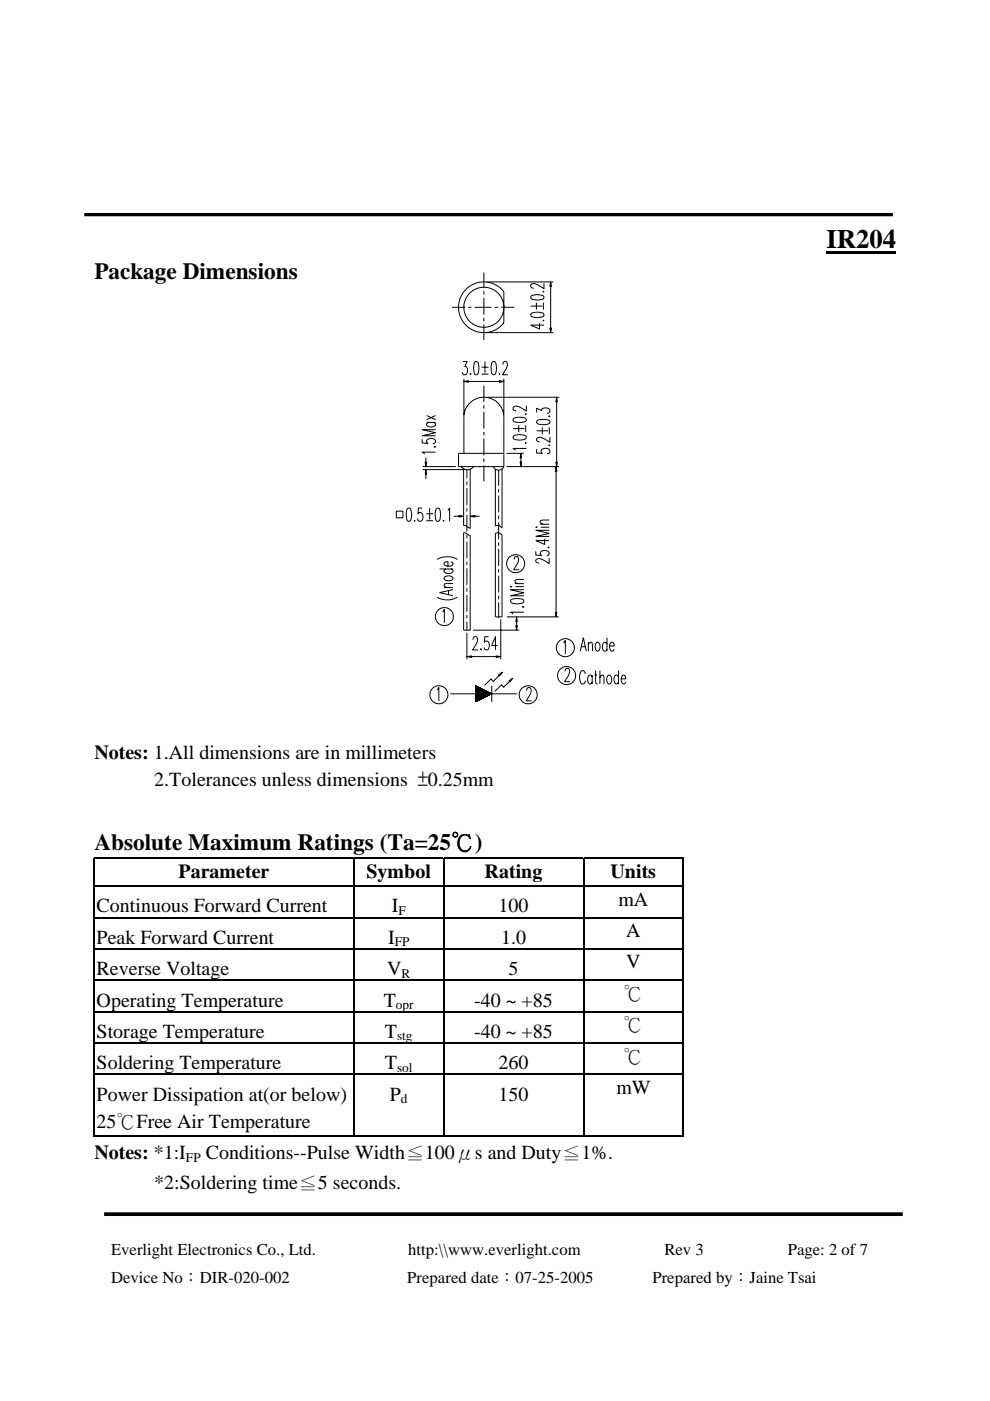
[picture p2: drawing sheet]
<svg xmlns="http://www.w3.org/2000/svg" width="210mm" height="297mm" viewBox="0 0 210 297" stroke-linecap="round" stroke-linejoin="round" font-family="sans-serif">
<path d="M22.1 257.4h169.3" fill="none" stroke="#000" stroke-width=".78" stroke-linecap="butt"/>
<g fill="#000">
<path d="M175.2 53.2h14.8v.6h-14.8zM19.9 181.9h.2v.3h-.2zM19.9 187.8h.2v.3h-.2zM19.9 194.4h.2v.3h-.2zM74.9 181.9h.3v.3h-.3zM74.9 187.8h.3v.3h-.3zM74.9 194.4h.3v.3h-.3zM94 181.9h.2v.3h-.2zM94 187.8h.2v.3h-.2zM94 194.4h.2v.3h-.2zM123.6 181.9h.2v.3h-.2zM123.6 187.8h.2v.3h-.2z"/>
<path d="M123.6 194.4h.2v.3h-.2zM144.8 181.9h.2v.3h-.2zM144.8 181.9h.2v.2h-.2zM144.8 187.8h.2v.3h-.2zM144.8 194.4h.2v.3h-.2zM19.9 201.1h.2v.3h-.2zM19.9 207.7h.2v.3h-.2zM19.9 214.4h.2v.3h-.2zM74.9 201.1h.3v.3h-.3zM74.9 207.7h.3v.3h-.3zM74.9 214.4h.3v.3h-.3zM94 201.1h.2v.3h-.2z"/>
<path d="M94 207.7h.2v.3h-.2zM94 214.4h.2v.3h-.2zM123.6 201.1h.2v.3h-.2zM123.6 207.7h.2v.3h-.2zM123.6 214.4h.2v.3h-.2zM144.8 201.1h.2v.3h-.2zM144.8 207.7h.2v.3h-.2zM144.8 214.4h.2v.3h-.2zM19.9 221h.2v.3h-.2zM19.9 227.7h.2v.2h-.2zM74.9 221h.3v.3h-.3zM74.9 227.7h.3v.2h-.3z"/>
<path d="M94 221h.2v.3h-.2zM94 227.7h.2v.2h-.2zM123.6 221h.2v.3h-.2zM123.6 227.7h.2v.2h-.2zM144.8 221h.2v.3h-.2zM144.8 227.7h.2v.2h-.2zM144.8 240.7h.2v.2h-.2z"/>
</g>
<g fill="none" stroke="#000" stroke-width=".25">
<path d="M19.9 182h55M20 182.2v5.6M20 188.1v6.3M20 194.7v6.4M20.1 187.9h54.8M20.1 194.6h54.8M75 182.2v5.6M75 188.1v6.3M75 194.7v6.4M75.2 182h18.8M75.2 187.9h18.8M75.2 194.6h18.8"/>
<path d="M94.1 182.2v5.6M94.1 188.1v6.3M94.1 194.7v6.4M94.2 182h29.4M94.2 187.9h29.4M94.2 194.6h29.4M123.7 182.2v5.6M123.7 188.1v6.3M123.7 194.7v6.4M123.8 182h21M123.8 187.9h21M123.8 194.6h21"/>
<path d="M144.9 182.2v5.6M144.9 188.1v6.3M144.9 194.7v6.4M20 201.4v6.3M20 208v6.4M20 214.7v6.3M20.1 201.2h54.8M20.1 207.9h54.8M20.1 214.5h54.8M75 201.4v6.3M75 208v6.4M75 214.7v6.3"/>
<path d="M75.2 201.2h18.8M75.2 207.9h18.8M75.2 214.5h18.8M94.1 201.4v6.3M94.1 208v6.4M94.1 214.7v6.3M94.2 201.2h29.4M94.2 207.9h29.4M94.2 214.5h29.4M123.7 201.4v6.3M123.7 208v6.4M123.7 214.7v6.3"/>
<path d="M123.8 201.2h21M123.8 207.9h21M123.8 214.5h21M144.9 201.4v6.3M144.9 208v6.4M144.9 214.7v6.3M20 221.3v6.4M20 227.9v13M20.1 221.1h54.8M20.1 227.8h54.8M75 221.3v6.4M75 227.9v13"/>
<path d="M75.2 221.1h18.8M75.2 227.8h18.8M94.1 221.3v6.4M94.1 227.9v13M94.2 221.1h29.4M94.2 227.8h29.4M123.7 221.3v6.4M123.7 227.9v13M123.8 221.1h21M123.8 227.8h21M144.9 221.3v6.4M144.9 227.9v13"/>
<path d="M19.9 240.8h55M75.2 240.8h18.8M94.2 240.8h29.4M123.8 240.8h21"/>
</g>
<path d="M17.9 45.5h171.4" fill="none" stroke="#000" stroke-width=".7" stroke-linecap="butt"/>
<path d="M81.4 56.5h52.1v94.6h-52.1z" fill="#fff"/>
<g fill="none" stroke="#000" stroke-width=".21">
<path d="M102.6 57.8v3.2M103.2 59.8h14.1M116.8 59.8l.1 .9h-.3zM95.8 65.2h2.8M98.1 76.6h.9l-.4 1.1h.2a1.14 1.14 0 0 1-.2 1.8 .5 .5 0 0 1-.6-.6M98.5 61.6a5.4 5.4 0 0 1 8.3 .2v6.7a5.4 5.4 0 0 1-7.6 .8 5.4 5.4 0 0 1-.7-7.7zM99.3 65.2h.6M99.8 79.2v.3zM100.6 76.8l.4-.2a1.55 1.55 0 0 1 .5 1.7l-.2 1-.4 .2a1.55 1.55 0 0 1-.5-1.6zM100.6 65.2h3.6M102.1 77.9h1.5M102.1 79.3h1.5"/>
<path d="M102.6 61.7v.8M102.6 63.2v3.5M102.6 67.4v.7M102.6 68.8v3.3M102.8 76.6v2.5M103.2 70.5h14.1M104.4 76.8l.4-.2a1.55 1.55 0 0 1 .5 1.7l-.3 1-.4 .2a1.55 1.55 0 0 1-.5-1.6zM104.9 65.2h.7M105.9 79.2v.3zM106.3 65.2h2.8M106.6 77.3l.1-.4 .3-.3 .4 .2 .2 .4a3.8 3.8 0 0 1-1 2.3h1.1M106.8 65.2a4.2 4.2 0 0 0-4-4.3 4.2 4.2 0 0 0-4.4 3.9v.7a4.2 4.2 0 0 0 3.8 3.9h.8a4.3 4.3 0 0 0 3.8-4.2"/>
<path d="M112.5 64.9h2.5M112.6 66.4a3.3 3.3 0 0 1 2.6 0l.1 .4a1.6 1.6 0 0 1-1.6 .5l-1.1-.2-.1-.3zM112.6 62.7l1.1-.2a1.6 1.6 0 0 1 1.6 .5v.1a1.6 1.6 0 0 1-1.6 .5l-1.1-.2-.1-.3zM113.7 64.2v1.4M114.4 68.5v1.2l-1.9-.8h2.9M115.1 68h.2zM115.1 61.8h.2zM115.2 64.2v1.4M115.4 60l-.1 1.2a3.7 3.7 0 0 0-2.2-1.1 .53 .53 0 0 0-.6 .7l.3 .2 .4 .1M116.6 69.5h.3l-.1 1zM116.8 60.7v8.8M89.5 93.1v.8l1.2 .1-.3-.5a1.14 1.14 0 0 1 2 0 .55 .55 0 0 1-.6 .6"/>
<path d="M89.7 99.6h8.7M89.7 98.9h6.9M90.1 98h.4l-.2 .9zM90.3 99.6l.2 .9h-.4zM90.3 97v1M90.4 88.1l2 .9M90.5 89.6h1.9M90.9 89.6l-.5 .3v.2l.9 .4a.85 .85 0 0 0 1.1-.6l-.5-.3M92.1 94.7h.3zM92.4 95.9h-2.9l.5 .4M92.4 91.1h-2.9l2.9 .6-2.9 .7h2.9M92.4 88.1l-2 .9"/>
<path d="M97.2 98.9h9.7M97.8 99l.5 .4a1.62 1.62 0 0 0 2.1-.4M98.3 99.3v12.1l.5 .1 .9 .5v-12.6M98.4 96.1v-7.6a4.2 4.2 0 0 1 4.2-4.3 4.2 4.2 0 0 1 4.2 4.3v10.4a1.23 1.23 0 0 1-1.1 .8 1.23 1.23 0 0 1-1.1-.8M98.4 80.9l.9-.2v.3zM98.4 80.3v7.6M99 99.6v1.8M99.3 80.9h6.6M102.6 81.8v3.4M102.6 85.9v.7M102.6 87.3v3.6M102.6 91.6v.7"/>
<path d="M102.6 93v3.5M102.6 97.2v.8M102.6 98.7v3.4M103.2 84.2h15.4M105.7 99.7v3.3M105.9 80.7l.9 .2-.9 .1zM106.4 99.4v12.5l-.8-.5-.6 .1v-12.1M106.8 96.1h-9.6v2.8M106.8 80.3v7.6M107.4 98.9h11.2M107.4 96.1h3.6M108.8 90.9h2.4"/>
<path d="M108.9 92.4a3.3 3.3 0 0 1 2.6 0l.1 .4a1.55 1.55 0 0 1-1.6 .5l-1.1-.3-.1-.2zM108.9 88.7l1.1-.2a1.55 1.55 0 0 1 1.6 .4v.2a1.55 1.55 0 0 1-1.6 .5l-1.1-.3-.1-.2zM110 90.1v1.5M110.3 98h.3l-.2 .9zM110.4 96.1l.2 1h-.3zM110.4 97.1v.9M111.3 94h.3zM111.3 87.8h.3zM111.5 90.1v1.5M111.6 95.1h-2.8l.5 .4M111.6 86v1.1a3.7 3.7 0 0 0-2.3-1 .53 .53 0 0 0-.5 .6l.2 .3 .4 .1M113.8 95.2v.8l1.2 .1a.53 .53 0 0 1-.1-.8l.6-.2a.84 .84 0 0 1 1.1 .7l-.5 .4"/>
<path d="M113.8 89.6a1.6 1.6 0 0 0 1.6 .4l1.1-.2 .1-.4a1.56 1.56 0 0 0-1.6-.5l-1.1 .3-.1 .4M113.8 87.5v-.9l1.1 .5 .1-.4 .5-.2a.84 .84 0 0 1 1.1 .7l-.5 .4M113.8 91.3h2.4M115 90.6v1.5M116.3 94.4h.3zM116.3 88.3h.3zM116.5 90.6v1.5M116.6 92.6v1.2a3.7 3.7 0 0 0-2.3-1.1 .5 .5 0 0 0-.5 .3 .5 .5 0 0 0 .1 .5l.5 .2M117.9 98h.3l-.2 .9zM117.9 98.9l.2 1h-.3zM117.9 99.9v29.9M118 84.2l.2 1h-.3z"/>
<path d="M118 85.2v12.8M84 108.4h1.4v1.4h-1.4zM86.4 107.8l.4-.1a1.92 1.92 0 0 1 .4 2.3l-.2 .4-.4 .1a1.55 1.55 0 0 1-.5-1.6zM87.9 110.3v.2zM89.5 107.7h-.8l-.1 1.2a.51 .51 0 0 1 .8-.1 1.21 1.21 0 0 1-.2 1.7 .5 .5 0 0 1-.6-.5M90.3 100.5v1M90.4 108.9h1.4M90.4 110.4h1.4M91.1 107.7v2.4M92.5 107.8l.4-.1a1.5 1.5 0 0 1 .5 1.6l-.2 1.1-.4 .1a1.55 1.55 0 0 1-.5-1.6zM92.7 118.6a4.3 4.3 0 0 1 4.3 0M94 110.3v.2z"/>
<path d="M94.9 108.2l.4-.5v2.8M95.7 119.1l.4 .3v.3a1.31 1.31 0 0 1-2 0 .61 .61 0 0 1 .9-.6v1M96.3 109.5h1M97.3 109.3l1 .2-1 .1zM98.3 112.9l.4 .1 1 .5v20.1h-1.4zM99 102.1v.7M99 103.5v3.5M99 107.7v.7M99 109.2v3.5M99 113.4v.7M99 114.8v3.5M99 119.1v.7"/>
<path d="M99.7 109.5l1-.2v.3zM100.7 109.5h1M105.7 103.7v.7M105.7 105.1v3.5M105.7 109.3v.7M105.7 110.7v3.6M105.7 115v.7M105.7 116.4v3.6M109 118.6l.3-.6 .5 .1 .2 .4a3.3 3.3 0 0 1-1.1 2.3h1.2M111.2 119.5a1.9 1.9 0 0 0-1.6-1.9h-.5a1.92 1.92 0 0 0-1.7 2.1 1.92 1.92 0 0 0 2 1.7 1.92 1.92 0 0 0 1.9-1.9M113.6 116.9v.8l1.2 .1a.51 .51 0 0 1-.1-.8 1.24 1.24 0 0 1 1.7 .2 .53 .53 0 0 1-.5 .7M113.6 111.8h.3z"/>
<path d="M114.6 111.1h1.8M114.7 111.8h1.7M115.5 114.2v1.2l-1.9-.8h2.8M116.2 116.1h.2zM116.4 118.3v1.2a3.8 3.8 0 0 0-2.2-1.1 .53 .53 0 0 0-.6 .7l.3 .2 .4 .1M116.4 110.3h-1.7l-.1 .4 .5 .4M116.4 112.4h-2.8l2.8 .7-2.8 .6h2.8M92.7 126.6a4.3 4.3 0 0 0 4.3 0M93.2 120.6h2.9M93.8 129.7l.4-.5v2.8M94.1 122.7a1.32 1.32 0 0 0 2 0v-.2a1.31 1.31 0 0 0-2 0l.1 .2M94.1 124.6h2"/>
<path d="M94.6 120.6l-.5 .3v.3a1.32 1.32 0 0 0 2 0v-.3l-.4-.3M95.1 125.2v.8M96.1 123.7l-1.8 .1-.2 .4 .6 .4M96.1 125l-2.9 .6 2.9 .7M96.1 130.7a1.91 1.91 0 0 0-1.8-1.9 1.91 1.91 0 0 0-2 1.8 1.91 1.91 0 0 0 1.7 2h.5a1.94 1.94 0 0 0 1.6-1.9M99 120.5v3.5M99 124.7v.7M99 126.1v3.6M99 130.4v.7M99 131.8v1.8M99 139.2l1-.1v.3zM99 134.2v5.6"/>
<path d="M100 139.2h5.2M100.3 133.6h9.8M100.3 135.6v-.1a.53 .53 0 0 1 .6-.5l.4 .5a3.6 3.6 0 0 1-1.1 2.3h1.1M102 137.5v.3zM103.6 135h-.8l-.1 1.2a.52 .52 0 0 1 .5-.3 .52 .52 0 0 1 .5 .4l.1 .4a.83 .83 0 0 1-.8 1.1l-.2-.1-.2-.4M105.2 139.1l1 .1-1 .2zM105.5 136.9h-1.3l.9-1.9v2.8M105.7 120.6v.7M105.7 122.1v3.5M105.7 126.3v.7M105.7 127.7v3.3M106.2 131.3v8.5"/>
<path d="M106.4 130.8v-17.4l-.5-.4-.5-.1-.4 .2v17.7h1.5M107.5 130.8h11M108.2 124.4h.3zM108.4 127.1l1.1-.2a1.55 1.55 0 0 1 1.6 .5v.1a1.92 1.92 0 0 1-2.3 .4l-.4-.1-.2-.3zM109.2 123.7h1.9M109.3 124.4h1.8M109.4 132.6h.3l-.2 1zM109.5 130.8l.2 1h-.3zM109.5 131.8v.8M110.8 128.7h.3zM111.1 129.8h-2.9l.6 .4M111.1 125h-2.9l2.9 .7-2.9 .6h2.9"/>
<path d="M111.1 122.9h-1.8l-.1 .4 .5 .4M117.8 129.8h.3l-.2 1zM119.5 136.3l.4-.5v2.8M121.8 137.3a1.91 1.91 0 0 0-2.8-1.6 1.91 1.91 0 0 0-.2 3.3 1.91 1.91 0 0 0 3-1.3v-.4M123 138l.7-2.8 .6 2.8M123.3 137.1h.8M124.7 136.7l.4-.5 .4 .1 .1 1.7M124.7 136.2v1.9M126.6 136.2h.2a1.29 1.29 0 0 1 0 1.8h-.2a1.29 1.29 0 0 1 0-1.8zM128.7 136.6l-.3-.4h-.3a1.29 1.29 0 0 0 0 1.8h.3l.3-.4M128.7 135.2v2.9M129.2 137h1v-.3a.51 .51 0 0 0-.6-.5 1.29 1.29 0 0 0 0 1.8h.3l.3-.4"/>
<path d="M92.6 146.3l.4-.5 .1 2.8M95.5 147.1h5.4M100.9 148.2l1.8-1.9-1.8 1.8 .4 .5M100.9 147.8l1.6-1.6-1.6 1.7M100.9 147l1.1-1.1 1.5 1.6M100.9 146.6l.8-.8zM100.9 146.6l.8-.8 1.7 1.7M100.9 146.4l.6-.7-.6 .7 1.6 1.6 1.2-1.2 .4 .4 .1-.1M100.9 145.5l.1-.1 2.2 2.3M100.9 145.5l2.2 2.2M100.9 145.4v3.4M100.9 145.4l3.4 1.7"/>
<path d="M100.9 146.6l1.4 1.5 1.3-1.3M100.9 145.4l2.2 2.3M100.9 145.5l2.1 2.2M100.9 145.6l2.1 2.1M100.9 145.7l2 2.1 .9-.9M100.9 146l1.8 1.9 1.1-1M100.9 146l1.8 1.9-1.8-1.8M100.9 146.5l1.5 1.5M100.9 146.6l1.4 1.5M100.9 147l1.2 1.2M100.9 147l1.1 1.2M100.9 147.1l1.1 1.1"/>
<path d="M100.9 147.4l.9 .9M100.9 147.5l.8 .9M100.9 147.8l.7 .6M100.9 147.8l.6 .7M100.9 148.2l.4 .4M100.9 148.4l.2 .3M100.9 148.5l.1 .2M101 145.5l-.1 .1M101.1 145.5l-.2 .2M101.1 145.5l2.1 2.1M101.1 145.5l-.2 .3 2 2M101.2 145.5l-.3 .3 2 2"/>
<path d="M101.2 145.6l-.3 .3 1.9 1.9M101.3 145.6l-.4 .4M101.3 145.6l2 2M101.3 145.6l-.4 .5M101.4 145.7l-.5 .5 1.7 1.7-1.7-1.7M101.4 145.7l-.5 .5 1.7 1.8 1.1-1.2M101.5 145.7l-.6 .6 1.6 1.7-1.6-1.7 .6-.6 1.8 1.9-1.9-2-.5 .5M101.6 145.8l1.7 1.8 .6-.6 .3 .2M101.6 145.8l-.7 .7M101.8 145.9l-.9 .8 1.3 1.4M101.8 145.9l-.9 .9 1.3 1.3M101.9 145.9l-1 1 1.3 1.3 1.4-1.5"/>
<path d="M101.9 145.9l1.6 1.6M101.9 145.9l-1 1M101.9 145.9l-1 1.1M102 146l-1.1 1.1M102 146l-1.1 1.2 1.1 1.1M102.1 146l-1.2 1.2 1 1.1M102.1 146l-1.2 1.3 1 1M102.2 146.1l-1.3 1.3 .8 1 1.7-1.7-1.8 1.7-.7-.8 1.5-1.5M102.3 146.1l-1.4 1.4M102.3 146.1l1.3 1.3M102.3 146.1l-1.4 1.5 .8 .8M102.4 146.1l1.2 1.3 .5-.4"/>
<path d="M102.4 146.2l-1.5 1.5 .7 .7-.7-.7 1.5-1.5M102.5 146.2l1.2 1.2-1.1-1.2-1.7 1.7 .5 .6 1.9-1.9M102.6 146.3l-1.7 1.7 .5 .5M102.8 146.4l-1.9 1.9 .3 .3M102.9 146.4l-2 2M102.9 146.4l.9 1-1-1.1-1.9 1.9M102.9 146.4l-2 2.1 .2 .2M103 146.5l-2.1 2M103 146.5l.8 .8 .3-.3-.4 .4-1-1.1-1.8 1.8 .4 .5 2-2M103 146.5l-2.1 2.1M103 146.5l-2.1 2.1 .1 .1M103.1 146.5l-2.2 2.2 2.3-2.1"/>
<path d="M103.1 146.5l-2.2 2.3M103.2 146.6l.7 .7-.8-.8-2.2 2.3M103.2 146.6l-2.2 2.1-.1-.2M103.2 146.6l-2.1 2.1-.2-.3M103.4 146.6l-1.9 1.9-.6-.7M103.4 146.6l.5 .7M103.4 147.5l-1.7-1.7-.8 .9 1.4 1.4M103.5 147.5l-1.5-1.5-1.1 1.3 1 1M103.5 146.7l-1.5 1.5M103.6 146.7l.4 .5M103.6 146.7l-1.4 1.4M103.8 146.9l.3 .3-.3-.3-.8 .8"/>
<path d="M103.8 146.9l-1 .9-1.9-1.9 .3-.3 2 2M103.9 146.9l-.8 .8M103.9 147.3l-.6-.7-2.1 2-.3-.3M103.9 146.9l-.6 .7M104 147.2l-.5-.5-1.6 1.6M104 147l-.6 .5M104 147l-.5 .5-1.3-1.5-1.3 1.4 .9 .9M104.1 147l.1 .1M104.2 147.1l-.3 .2M104.2 147.1l-.1 .1M104.3 147.1h-.1M104.3 147.1l-3.4 1.7"/>
<path d="M104.3 147.1h5.3M104.3 145.4v3.4M105.7 143.1l.8-.6-.6 .8zM105.8 143.2l-1.2 1.3-.5-.6-1.4 1.4M107.9 144.4l.8-.6-.6 .8zM108 144.5l-1.2 1.2-.5-.5-1.4 1.4M111.7 146.5v-.2a.53 .53 0 0 1 .6-.5l.3 .5a3.7 3.7 0 0 1-1 2.3h1.1M119.8 142.4l.3-.7 .5 .1 .2 .4a3.7 3.7 0 0 1-1.1 2.3h1.2M124.1 142.9a.58 .58 0 0 0-.3-.6 .58 .58 0 0 0-.6 0 2.32 2.32 0 0 0 .2 2.7 .65 .65 0 0 0 .7-.7M125.6 143.5l-.4-.4h-.2a1.29 1.29 0 0 0 0 1.9h.2l.4-.4M125.6 143.1v1.9M126 143.1h.6"/>
<path d="M126.3 142.2v2.3l.1 .4 .3 .1M127.2 143.7l.4-.6 .4 .2 .1 1.7M127.2 142.2v2.8M128.9 143.3l.4-.2a1.29 1.29 0 0 1 0 1.9h-.3a1.33 1.33 0 0 1-.1-1.7zM131.1 142.2v2.8M131.1 143.5l-.3-.4h-.2a1.29 1.29 0 0 0 0 1.9h.2l.3-.4M131.7 143.9h1v-.2a.51 .51 0 0 0-.6-.6 1.29 1.29 0 0 0 0 1.9h.3l.3-.4"/>
<circle cx="93.1" cy="147.3" r="1.92"/>
<circle cx="112" cy="147.3" r="1.91"/>
<circle cx="120.1" cy="143.2" r="1.91"/>
</g>
<g fill="#000">
<path d="M116.6 69.5h.3l-.1 1zM116.8 59.8l.1 .9h-.3zM90.1 98h.4l-.2 .9zM98.4 80.9l.9-.2v.3zM105.9 80.7l.9 .2-.9 .1zM110.4 96.1l.2 1h-.3zM110.3 98h.3l-.2 .9zM117.9 98.9l.2 1h-.3zM117.9 98h.3l-.2 .9zM118 84.2l.2 1h-.3zM90.3 99.6l.2 .9h-.4zM97.3 109.3l1 .2-1 .1z"/>
<path d="M99.7 109.5l1-.2v.3zM99 139.2l1-.1v.3zM105.2 139.1l1 .1-1 .2zM109.5 130.8l.2 1h-.3zM109.4 132.6h.3l-.2 1zM117.8 129.8h.3l-.2 1zM105.7 143.1l.8-.6-.6 .8zM107.9 144.4l.8-.6-.6 .8z"/>
</g>
<text font-size="5.7" x="175.2" y="52.6">IR204</text>
<g font-size="4.9">
<text x="20" y="59.1">Package Dimensions</text>
<text x="20" y="180.2">Absolute Maximum Ratings (Ta=25℃)</text>
</g>
<g font-size="4.2">
<text x="20" y="160.8">Notes: 1.All dimensions are in millimeters</text>
<text x="32.7" y="166.7">2.Tolerances unless dimensions ±0.25mm</text>
<text x="37.8" y="186.2">Parameter</text>
<text x="77.7" y="186.2">Symbol</text>
<text x="102.8" y="186.2">Rating</text>
<text x="129.5" y="186.2">Units</text>
<text x="20.5" y="193.5">Continuous Forward Current</text>
<text x="83.1" y="193.5">I</text>
<text x="105.7" y="193.5">100</text>
<text x="131.1" y="192">mA</text>
<text x="20.5" y="200.1">Peak Forward Current</text>
<text x="82.3" y="200.1">I</text>
<text x="106.2" y="200.1">1.0</text>
<text x="132.8" y="198.7">A</text>
<text x="20.5" y="206.8">Reverse Voltage</text>
<text x="82.1" y="206.8">V</text>
<text x="107.8" y="206.8">5</text>
<text x="132.8" y="205.3">V</text>
<text x="20.5" y="213.4">Operating Temperature</text>
<text x="81.4" y="213.4">T</text>
<text x="100.5" y="213.4">-40 ~ +85</text>
<text x="132.2" y="212">℃</text>
<text x="20.5" y="220">Storage Temperature</text>
<text x="81.6" y="220">T</text>
<text x="100.5" y="220">-40 ~ +85</text>
<text x="132.2" y="218.7">℃</text>
<text x="20.5" y="226.7">Soldering Temperature</text>
<text x="81.6" y="226.7">T</text>
<text x="105.7" y="226.7">260</text>
<text x="132.2" y="225.3">℃</text>
<text x="20.5" y="233.3">Power Dissipation at(or below)</text>
<text x="82.7" y="233.3">P</text>
<text x="105.7" y="233.3">150</text>
<text x="130.7" y="231.9">mW</text>
<text x="20.5" y="239.2">25℃Free Air Temperature</text>
<text x="20" y="245.8">Notes: *1:I</text>
<text x="43.6" y="245.8">Conditions--Pulse Width≦100μs and Duty≦1%.</text>
<text x="32.7" y="252.1">*2:Soldering time≦5 seconds.</text>
</g>
<g font-size="3.5">
<text x="23.6" y="266">Everlight Electronics Co., Ltd.</text>
<text x="86.6" y="266">http:\\www.everlight.com</text>
<text x="140.9" y="266">Rev 3</text>
<text x="167" y="266">Page: 2 of 7</text>
<text x="23.6" y="272">Device No：DIR-020-002</text>
<text x="86.4" y="272">Prepared date：07-25-2005</text>
<text x="138.3" y="272">Prepared by：Jaine Tsai</text>
</g>
<g font-size="2.8">
<text x="84.5" y="194">F</text>
<text x="83.7" y="200.6">FP</text>
<text x="85.1" y="207.3">R</text>
<text x="83.9" y="213.9">opr</text>
<text x="84.2" y="220.6">stg</text>
<text x="84.2" y="227.2">sol</text>
<text x="85" y="233.9">d</text>
<text x="39.4" y="246.3">FP</text>
</g>
</svg>
